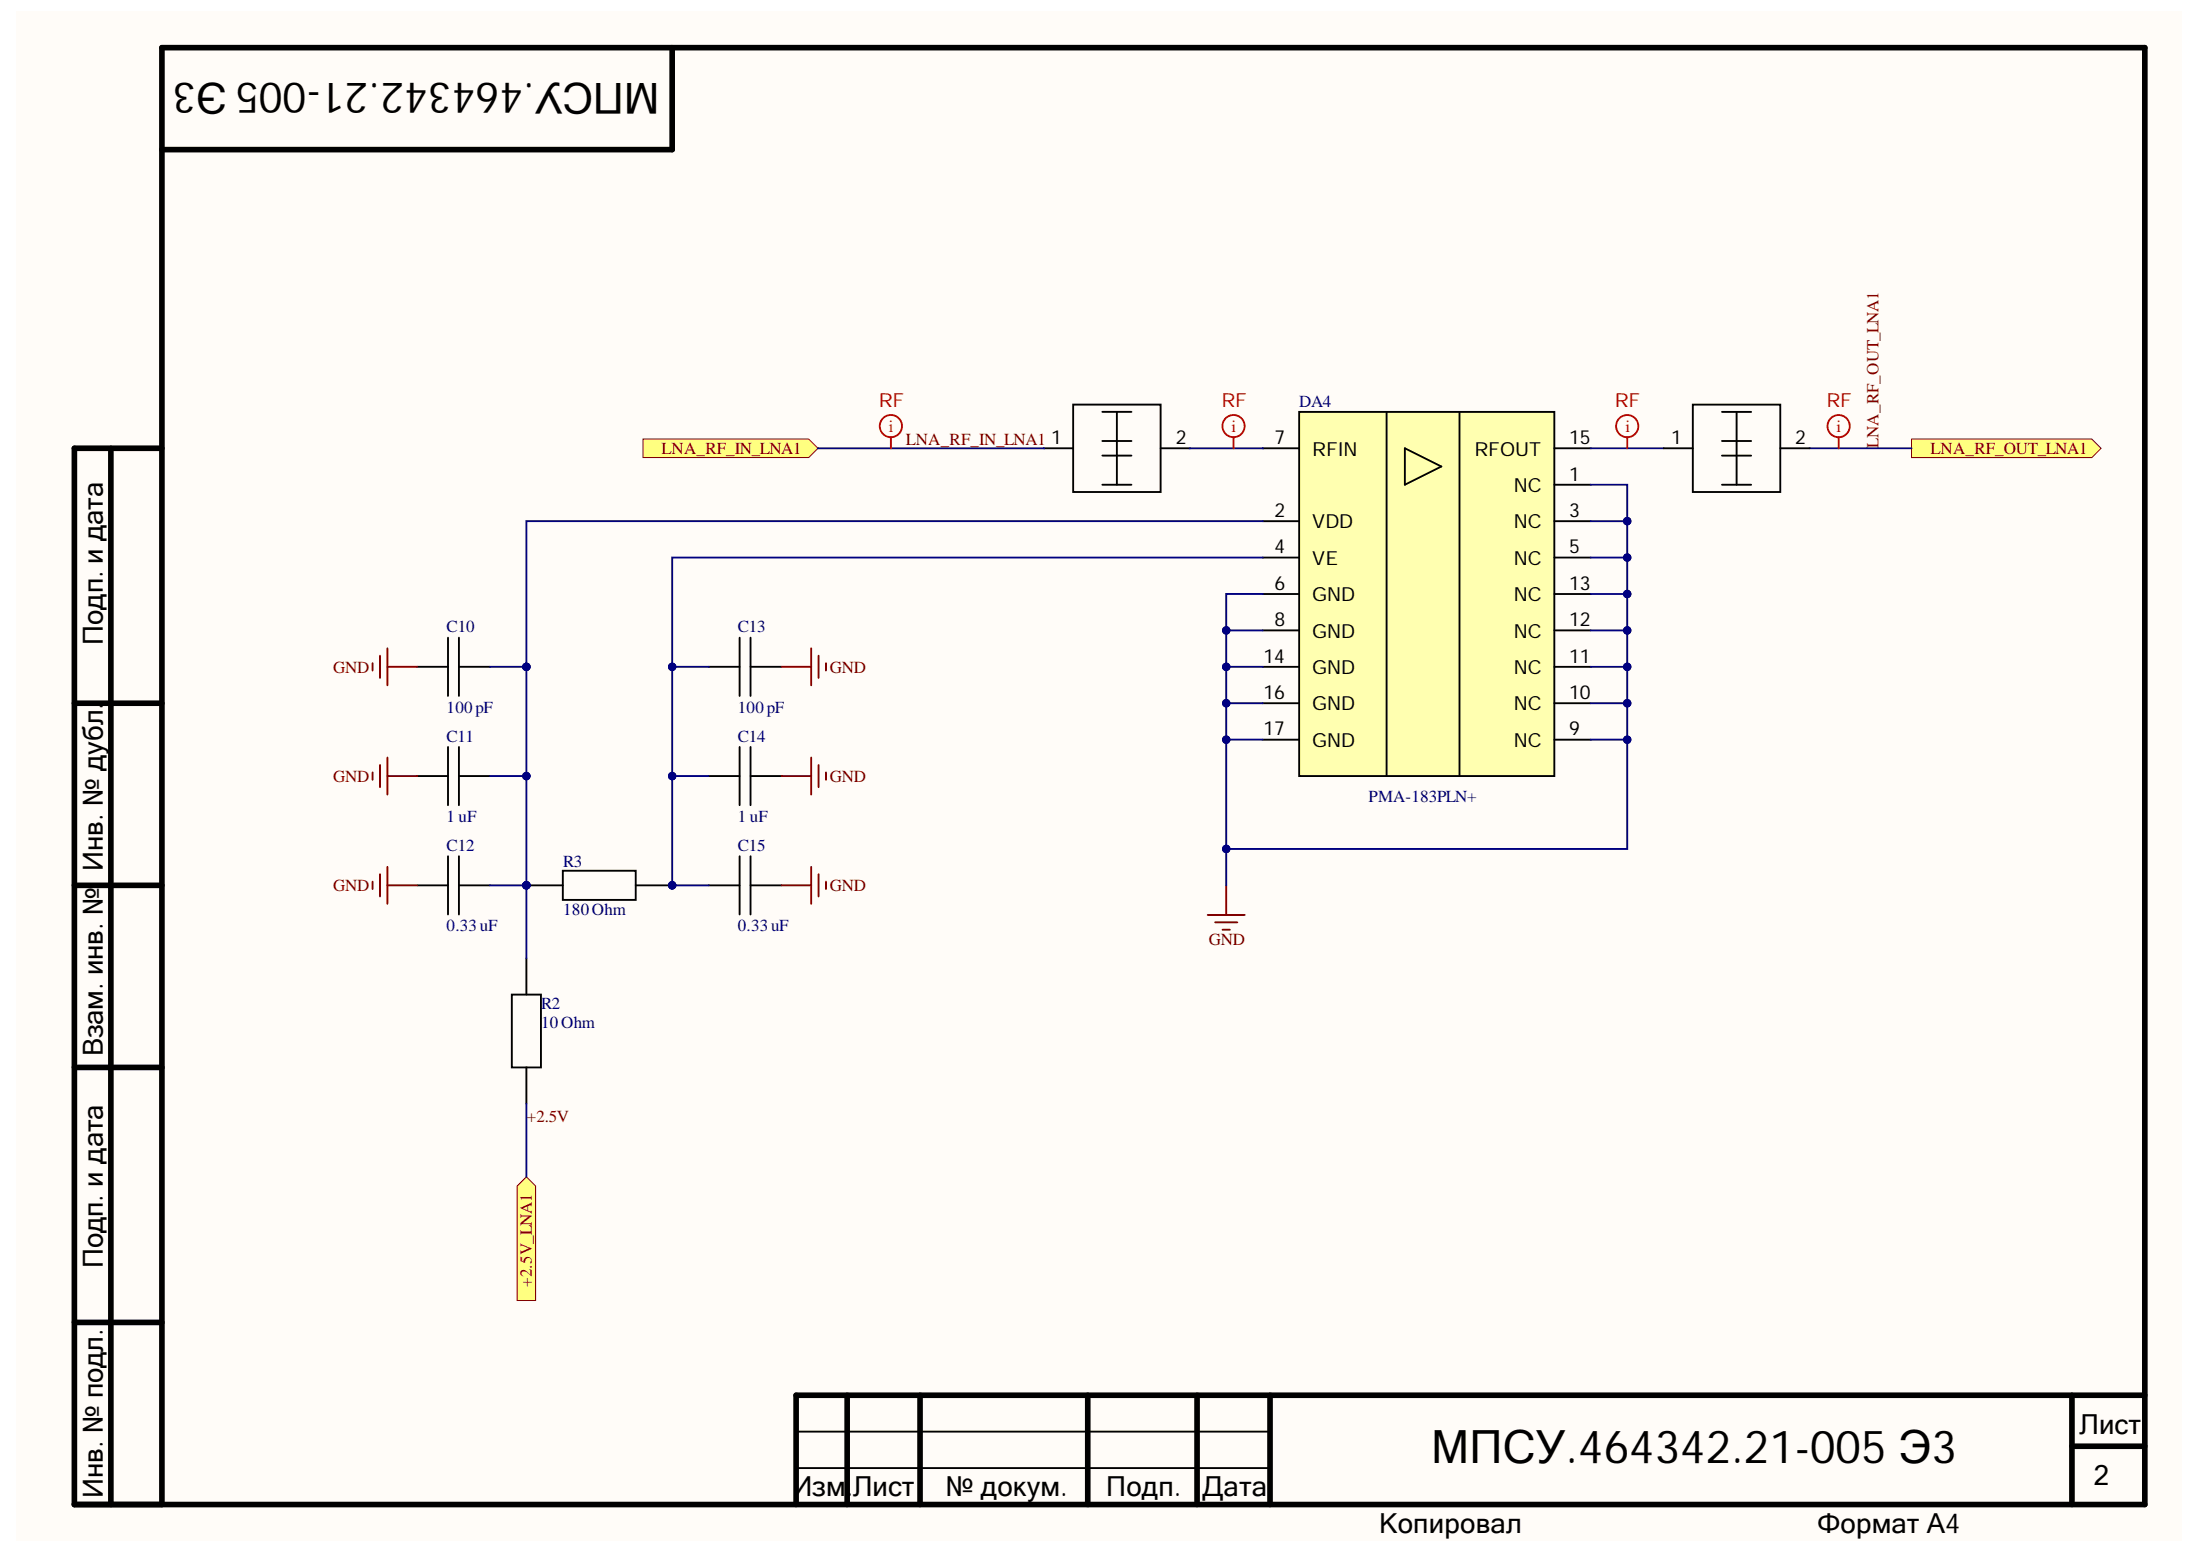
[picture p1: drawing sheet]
<svg xmlns="http://www.w3.org/2000/svg" width="297mm" height="210mm" viewBox="0 0 297 210" stroke-linecap="round" stroke-linejoin="round" font-family="sans-serif">
<g fill="#fffcf8">
<path d="M2.2 1.5h292.3v206.5h-292.3z" fill-rule="evenodd"/>
<path d="M2.2 1.5h292.3v206.5h-292.3z" fill-rule="evenodd"/>
</g>
<g fill="none" stroke="#000" stroke-width=".76">
<path d="M90.8 6.4v13.8h-68.9M15 60.5v142.6M21.9 60.5h-11.9v142.6h279.6v-196.7h-267.7v196.7M10 94.9h11.9M10 119.5h11.9M10 144.1h11.9M10 178.5h11.9M114.4 188.3v14.8M124.2 188.3v14.8M146.9 188.3v14.8M161.6 188.3v14.8M171.5 188.3v14.8"/>
<path d="M279.7 188.3v14.8M279.7 195.2h9.9M289.6 188.3h-182.1v14.8"/>
</g>
<path d="M107.5 193.2h64M107.5 198.2h64" fill="none" stroke="#000" stroke-width=".25"/>
<path d="M175.4 55.6h34.5v49.2h-34.5z" fill-rule="evenodd" fill="#ffffb0"/>
<g fill="none" stroke="#000" stroke-width=".25">
<path d="M175.4 55.6h34.5v49.2h-34.5zM187.2 55.6v49.2M197.1 55.6v49.2M170.5 60.5h4.9M170.5 70.4h4.9M170.5 75.3h4.9M189.7 60.5l4.9 2.5-4.9 2.4zM209.9 65.4h4.9M209.9 60.5h4.9M209.9 70.4h4.9M209.9 75.3h4.9M170.5 85.1h4.9"/>
<path d="M170.5 90h4.9M170.5 80.2h4.9M170.5 94.9h4.9M170.5 99.8h4.9M209.9 85.1h4.9M209.9 90h4.9M209.9 80.2h4.9M209.9 94.9h4.9M209.9 99.8h4.9M69.1 134.3h3.9v9.8h-3.9zM71.1 129.3v5M71.1 144.1v4.9"/>
</g>
<path d="M165.6 119.5v4M163.1 123.5h5M164.1 124.5h3M165.1 125.5h1" fill="none" stroke="#800000" stroke-width=".25"/>
<circle cx="90.8" cy="119.5" r=".5" fill="#000080"/>
<circle cx="90.8" cy="119.5" r=".5" fill="none" stroke="#000080" stroke-width=".14"/>
<path d="M71.1 119.5h4.9M76 117.5h9.8v4h-9.8zM85.8 119.5h5" fill="none" stroke="#000" stroke-width=".25"/>
<circle cx="90.8" cy="119.5" r=".5" fill="#000080"/>
<circle cx="90.8" cy="119.5" r=".5" fill="none" stroke="#000080" stroke-width=".14"/>
<g fill="none" stroke="#000" stroke-width=".25">
<path d="M56.3 90h4.2M60.5 86.1v7.8M62 86.1v7.8M62 90h4.1M95.7 90h4.2M99.9 86.1v7.8M101.3 86.1v7.8M101.3 90h4.2M56.3 119.5h4.2M56.3 104.8h4.2M60.5 100.8v7.9M60.5 115.6v7.8"/>
<path d="M62 119.5h4.1M62 100.8v7.9M62 115.6v7.8M62 104.8h4.1M95.7 119.5h4.2M95.7 104.8h4.2M99.9 100.8v7.9M99.9 115.6v7.8M101.3 100.8v7.9M101.3 115.6v7.8M101.3 119.5h4.2M101.3 104.8h4.2"/>
</g>
<g fill="none" stroke="#800000" stroke-width=".25">
<path d="M50.3 89.5v1M51.3 88.5v3M52.3 87.5v5M52.3 90h4M105.5 90h4M109.5 87.5v5M110.5 88.5v3M111.5 89.5v1M50.3 104.3v1M50.3 119v1M51.3 103.3v3M51.3 118v3"/>
<path d="M52.3 102.3v5M52.3 117v5M52.3 104.8h4M52.3 119.5h4M105.5 104.8h4M105.5 119.5h4M109.5 102.3v5M109.5 117v5M110.5 103.3v3M110.5 118v3M111.5 104.3v1M111.5 119v1"/>
</g>
<path d="M69.8 160.1l1.3-1.3 1.2 1.3v15.5h-2.5z" fill-rule="evenodd" fill="#ffff80"/>
<path d="M69.8 160.1l1.3-1.3 1.2 1.3v15.5h-2.5z" fill="none" stroke="#800000" stroke-width=".14"/>
<path d="M86.8 59.3h22.4l1.2 1.2-1.2 1.3h-22.4z" fill-rule="evenodd" fill="#ffff80"/>
<path d="M86.8 59.3h22.4l1.2 1.2-1.2 1.3h-22.4z" fill="none" stroke="#800000" stroke-width=".14"/>
<path d="M258.1 59.3h24.3l1.3 1.2-1.3 1.3h-24.3z" fill-rule="evenodd" fill="#ffff80"/>
<path d="M258.1 59.3h24.3l1.3 1.2-1.3 1.3h-24.3z" fill="none" stroke="#800000" stroke-width=".14"/>
<path d="M144.9 54.6h11.8v11.8h-11.8zM148.8 55.6h4M148.8 59.5h4M150.8 55.6v9.8M141 60.5h3.9M148.8 61.5h4M148.8 65.4h4M156.7 60.5h3.9" fill="none" stroke="#000" stroke-width=".25"/>
<path d="M160.6 60.5h9.9M214.8 70.4h4.9M214.8 60.5h9.8" fill="none" stroke="#000080" stroke-width=".25"/>
<circle cx="219.7" cy="70.3" r=".5" fill="#000080"/>
<circle cx="219.7" cy="70.3" r=".5" fill="none" stroke="#000080" stroke-width=".14"/>
<path d="M214.8 75.3h4.9" fill="none" stroke="#000080" stroke-width=".25"/>
<circle cx="219.7" cy="75.3" r=".5" fill="#000080"/>
<circle cx="219.7" cy="75.3" r=".5" fill="none" stroke="#000080" stroke-width=".14"/>
<path d="M214.8 80.2h4.9" fill="none" stroke="#000080" stroke-width=".25"/>
<circle cx="219.7" cy="80.2" r=".5" fill="#000080"/>
<circle cx="219.7" cy="80.2" r=".5" fill="none" stroke="#000080" stroke-width=".14"/>
<path d="M214.8 85.1h4.9" fill="none" stroke="#000080" stroke-width=".25"/>
<circle cx="219.7" cy="85.1" r=".5" fill="#000080"/>
<circle cx="219.7" cy="85.1" r=".5" fill="none" stroke="#000080" stroke-width=".14"/>
<path d="M214.8 90h4.9" fill="none" stroke="#000080" stroke-width=".25"/>
<circle cx="219.7" cy="90" r=".5" fill="#000080"/>
<circle cx="219.7" cy="90" r=".5" fill="none" stroke="#000080" stroke-width=".14"/>
<path d="M214.8 94.9h4.9" fill="none" stroke="#000080" stroke-width=".25"/>
<circle cx="219.7" cy="94.9" r=".5" fill="#000080"/>
<circle cx="219.7" cy="94.9" r=".5" fill="none" stroke="#000080" stroke-width=".14"/>
<path d="M214.8 99.8h4.9" fill="none" stroke="#000080" stroke-width=".25"/>
<circle cx="219.7" cy="99.8" r=".5" fill="#000080"/>
<circle cx="219.7" cy="99.8" r=".5" fill="none" stroke="#000080" stroke-width=".14"/>
<path d="M165.6 85.1h4.9" fill="none" stroke="#000080" stroke-width=".25"/>
<circle cx="165.6" cy="85.1" r=".5" fill="#000080"/>
<circle cx="165.6" cy="85.1" r=".5" fill="none" stroke="#000080" stroke-width=".14"/>
<path d="M165.6 90h4.9" fill="none" stroke="#000080" stroke-width=".25"/>
<circle cx="165.6" cy="90" r=".5" fill="#000080"/>
<circle cx="165.6" cy="90" r=".5" fill="none" stroke="#000080" stroke-width=".14"/>
<path d="M165.6 94.9h4.9" fill="none" stroke="#000080" stroke-width=".25"/>
<circle cx="165.6" cy="94.9" r=".5" fill="#000080"/>
<circle cx="165.6" cy="94.9" r=".5" fill="none" stroke="#000080" stroke-width=".14"/>
<path d="M165.6 99.8h4.9" fill="none" stroke="#000080" stroke-width=".25"/>
<circle cx="165.6" cy="99.8" r=".5" fill="#000080"/>
<circle cx="165.6" cy="99.8" r=".5" fill="none" stroke="#000080" stroke-width=".14"/>
<path d="M95.7 90h-4.9v29.5h4.9M66.1 119.5h5v9.8" fill="none" stroke="#000080" stroke-width=".25"/>
<circle cx="90.8" cy="90" r=".5" fill="#000080"/>
<circle cx="90.8" cy="90" r=".5" fill="none" stroke="#000080" stroke-width=".14"/>
<circle cx="90.8" cy="104.8" r=".5" fill="#000080"/>
<circle cx="90.8" cy="104.8" r=".5" fill="none" stroke="#000080" stroke-width=".14"/>
<circle cx="90.8" cy="119.5" r=".5" fill="#000080"/>
<circle cx="90.8" cy="119.5" r=".5" fill="none" stroke="#000080" stroke-width=".14"/>
<path d="M90.8 104.8h4.9" fill="none" stroke="#000080" stroke-width=".25"/>
<circle cx="90.8" cy="104.8" r=".5" fill="#000080"/>
<circle cx="90.8" cy="104.8" r=".5" fill="none" stroke="#000080" stroke-width=".14"/>
<path d="M170.5 70.3h-99.4v19.7" fill="none" stroke="#000080" stroke-width=".25"/>
<circle cx="71.1" cy="90" r=".5" fill="#000080"/>
<circle cx="71.1" cy="90" r=".5" fill="none" stroke="#000080" stroke-width=".14"/>
<path d="M170.5 75.3h-79.7v14.7" fill="none" stroke="#000080" stroke-width=".25"/>
<circle cx="90.8" cy="90" r=".5" fill="#000080"/>
<circle cx="90.8" cy="90" r=".5" fill="none" stroke="#000080" stroke-width=".14"/>
<path d="M110.4 60.5h30.6M214.8 65.4h4.9v49.2h-54.1M244.3 60.5h13.8M71.1 149v9.8" fill="none" stroke="#000080" stroke-width=".25"/>
<circle cx="219.7" cy="70.3" r=".5" fill="#000080"/>
<circle cx="219.7" cy="70.3" r=".5" fill="none" stroke="#000080" stroke-width=".14"/>
<circle cx="219.7" cy="75.3" r=".5" fill="#000080"/>
<circle cx="219.7" cy="75.3" r=".5" fill="none" stroke="#000080" stroke-width=".14"/>
<circle cx="219.7" cy="80.2" r=".5" fill="#000080"/>
<circle cx="219.7" cy="80.2" r=".5" fill="none" stroke="#000080" stroke-width=".14"/>
<circle cx="219.7" cy="85.1" r=".5" fill="#000080"/>
<circle cx="219.7" cy="85.1" r=".5" fill="none" stroke="#000080" stroke-width=".14"/>
<circle cx="219.7" cy="90" r=".5" fill="#000080"/>
<circle cx="219.7" cy="90" r=".5" fill="none" stroke="#000080" stroke-width=".14"/>
<circle cx="219.7" cy="94.9" r=".5" fill="#000080"/>
<circle cx="219.7" cy="94.9" r=".5" fill="none" stroke="#000080" stroke-width=".14"/>
<circle cx="219.7" cy="99.8" r=".5" fill="#000080"/>
<circle cx="219.7" cy="99.8" r=".5" fill="none" stroke="#000080" stroke-width=".14"/>
<circle cx="165.6" cy="114.6" r=".5" fill="#000080"/>
<circle cx="165.6" cy="114.6" r=".5" fill="none" stroke="#000080" stroke-width=".14"/>
<path d="M170.5 80.2h-4.9v39.3" fill="none" stroke="#000080" stroke-width=".25"/>
<circle cx="165.6" cy="114.6" r=".5" fill="#000080"/>
<circle cx="165.6" cy="114.6" r=".5" fill="none" stroke="#000080" stroke-width=".14"/>
<circle cx="165.6" cy="99.8" r=".5" fill="#000080"/>
<circle cx="165.6" cy="99.8" r=".5" fill="none" stroke="#000080" stroke-width=".14"/>
<circle cx="165.6" cy="94.9" r=".5" fill="#000080"/>
<circle cx="165.6" cy="94.9" r=".5" fill="none" stroke="#000080" stroke-width=".14"/>
<circle cx="165.6" cy="90" r=".5" fill="#000080"/>
<circle cx="165.6" cy="90" r=".5" fill="none" stroke="#000080" stroke-width=".14"/>
<circle cx="165.6" cy="85.1" r=".5" fill="#000080"/>
<circle cx="165.6" cy="85.1" r=".5" fill="none" stroke="#000080" stroke-width=".14"/>
<path d="M66.1 90h5" fill="none" stroke="#000080" stroke-width=".25"/>
<circle cx="71.1" cy="90" r=".5" fill="#000080"/>
<circle cx="71.1" cy="90" r=".5" fill="none" stroke="#000080" stroke-width=".14"/>
<path d="M71.1 104.8v14.7" fill="none" stroke="#000080" stroke-width=".25"/>
<circle cx="71.1" cy="104.8" r=".5" fill="#000080"/>
<circle cx="71.1" cy="104.8" r=".5" fill="none" stroke="#000080" stroke-width=".14"/>
<path d="M71.1 90v14.8" fill="none" stroke="#000080" stroke-width=".25"/>
<circle cx="71.1" cy="90" r=".5" fill="#000080"/>
<circle cx="71.1" cy="90" r=".5" fill="none" stroke="#000080" stroke-width=".14"/>
<path d="M66.1 104.8h5" fill="none" stroke="#000080" stroke-width=".25"/>
<circle cx="71.1" cy="104.8" r=".5" fill="#000080"/>
<circle cx="71.1" cy="104.8" r=".5" fill="none" stroke="#000080" stroke-width=".14"/>
<path d="M228.6 54.6h11.8v11.8h-11.8zM232.5 55.6h3.9M232.5 59.5h3.9M234.5 55.6v9.8M224.6 60.5h4M232.5 61.5h3.9M232.5 65.4h3.9M240.4 60.5h3.9" fill="none" stroke="#000" stroke-width=".25"/>
<g fill="none" stroke="#f00" stroke-width=".25">
<path d="M120.3 59v1.5M166.6 59v1.5M219.7 59v1.5M248.2 59v1.5"/>
<circle cx="120.3" cy="57.5" r="1.5"/>
<circle cx="166.5" cy="57.5" r="1.5"/>
<circle cx="219.7" cy="57.5" r="1.5"/>
<circle cx="248.2" cy="57.5" r="1.5"/>
</g>
<text font-size="6.2" x="193.2" y="197.4">МПСУ.464342.21-005 Э3</text>
<text font-size="5.7" x="89.1" y="11.2" transform="rotate(-180 89.1 11.2)">МПСУ.464342.21-005 Э3</text>
<g font-size="3.7">
<text x="13.9" y="87" transform="rotate(-90 13.9 87)">Подп. и дата</text>
<text x="13.9" y="117.5" transform="rotate(-90 13.9 117.5)">Инв. № дубл.</text>
<text x="13.9" y="142.6" transform="rotate(-90 13.9 142.6)">Взам. инв. №</text>
<text x="13.9" y="171.2" transform="rotate(-90 13.9 171.2)">Подп. и дата</text>
<text x="280.8" y="193.6">Лист</text>
<text x="13.9" y="202.2" transform="rotate(-90 13.9 202.2)">Инв. № подл.</text>
<text x="107" y="202">Изм.</text>
<text x="115.2" y="202">Лист</text>
<text x="127.7" y="202">№ докум.</text>
<text x="149.4" y="202">Подп.</text>
<text x="162.3" y="202">Дата</text>
<text x="282.7" y="200.5">2</text>
<text x="186.2" y="206.9">Копировал</text>
<text x="245.3" y="206.9">Формат А4</text>
</g>
<g font-size="2.6" fill="#f00">
<text x="118.7" y="55">RF</text>
<text x="164.9" y="55">RF</text>
<text x="218" y="55">RF</text>
<text x="246.6" y="55">RF</text>
</g>
<g font-size="2.6">
<text x="141.9" y="60">1</text>
<text x="158.7" y="60">2</text>
<text x="172.1" y="60">7</text>
<text x="211.8" y="60">15</text>
<text x="225.6" y="60">1</text>
<text x="242.4" y="60">2</text>
<text x="177.2" y="61.5">RFIN</text>
<text x="199.1" y="61.5">RFOUT</text>
<text x="211.8" y="64.9">1</text>
<text x="172.1" y="69.8">2</text>
<text x="177.2" y="71.3">VDD</text>
<text x="204.4" y="66.4">NC</text>
<text x="204.4" y="71.3">NC</text>
<text x="211.8" y="69.8">3</text>
<text x="172.1" y="74.7">4</text>
<text x="177.2" y="76.2">VE</text>
<text x="204.4" y="76.2">NC</text>
<text x="211.8" y="74.7">5</text>
<text x="172.1" y="79.7">6</text>
<text x="177.2" y="81.1">GND</text>
<text x="204.4" y="81.1">NC</text>
<text x="211.8" y="79.7">13</text>
<text x="170.6" y="89.5">14</text>
<text x="172.1" y="84.6">8</text>
<text x="177.2" y="86.1">GND</text>
<text x="204.4" y="86.1">NC</text>
<text x="211.8" y="84.6">12</text>
<text x="211.8" y="89.5">11</text>
<text x="170.6" y="94.4">16</text>
<text x="177.2" y="91">GND</text>
<text x="177.2" y="95.9">GND</text>
<text x="204.4" y="91">NC</text>
<text x="204.4" y="95.9">NC</text>
<text x="211.8" y="94.4">10</text>
<text x="170.6" y="99.3">17</text>
<text x="177.2" y="100.8">GND</text>
<text x="204.4" y="100.8">NC</text>
<text x="211.8" y="99.3">9</text>
</g>
<g font-size="2.3" fill="#f00">
<text x="120" y="58.3">i</text>
<text x="166.3" y="58.3">i</text>
<text x="219.5" y="58.3">i</text>
<text x="248" y="58.3">i</text>
</g>
<g font-size="2.3" fill="#000080">
<text x="175.4" y="54.9">DA4</text>
<text x="60.3" y="85.3">C10</text>
<text x="99.6" y="85.3">C13</text>
<text x="60.3" y="100.1">C11</text>
<text x="60.3" y="96.2">100 pF</text>
<text x="99.6" y="100.1">C14</text>
<text x="99.6" y="96.2">100 pF</text>
<text x="60.3" y="110.9">1 uF</text>
<text x="99.6" y="110.9">1 uF</text>
<text x="184.8" y="108.2">PMA-183PLN+</text>
<text x="60.3" y="114.8">C12</text>
<text x="76" y="117.1">R3</text>
<text x="99.6" y="114.8">C15</text>
<text x="60.3" y="125.7">0.33 uF</text>
<text x="76" y="123.5">180 Ohm</text>
<text x="99.6" y="125.7">0.33 uF</text>
<text x="73.1" y="136.3">R2</text>
<text x="73.1" y="138.8">10 Ohm</text>
</g>
<g font-size="2.3" fill="#800000">
<text x="89.3" y="61.3">LNA_RF_IN_LNA1</text>
<text x="122.3" y="60.1">LNA_RF_IN_LNA1</text>
<text x="253.6" y="60.5" transform="rotate(-90 253.6 60.5)">LNA_RF_OUT_LNA1</text>
<text x="260.6" y="61.3">LNA_RF_OUT_LNA1</text>
<text x="45" y="90.8">GND</text>
<text x="112.1" y="90.8">GND</text>
<text x="45" y="105.5">GND</text>
<text x="112.1" y="105.5">GND</text>
<text x="45" y="120.3">GND</text>
<text x="112.1" y="120.3">GND</text>
<text x="163.2" y="127.6">GND</text>
<text x="71.1" y="151.5">+2.5V</text>
<text x="71.8" y="173.7" transform="rotate(-90 71.8 173.7)">+2.5V_LNA1</text>
</g>
<text font-size="1.1" fill="#000080" x="70.6" y="120">PIR301</text>
</svg>
